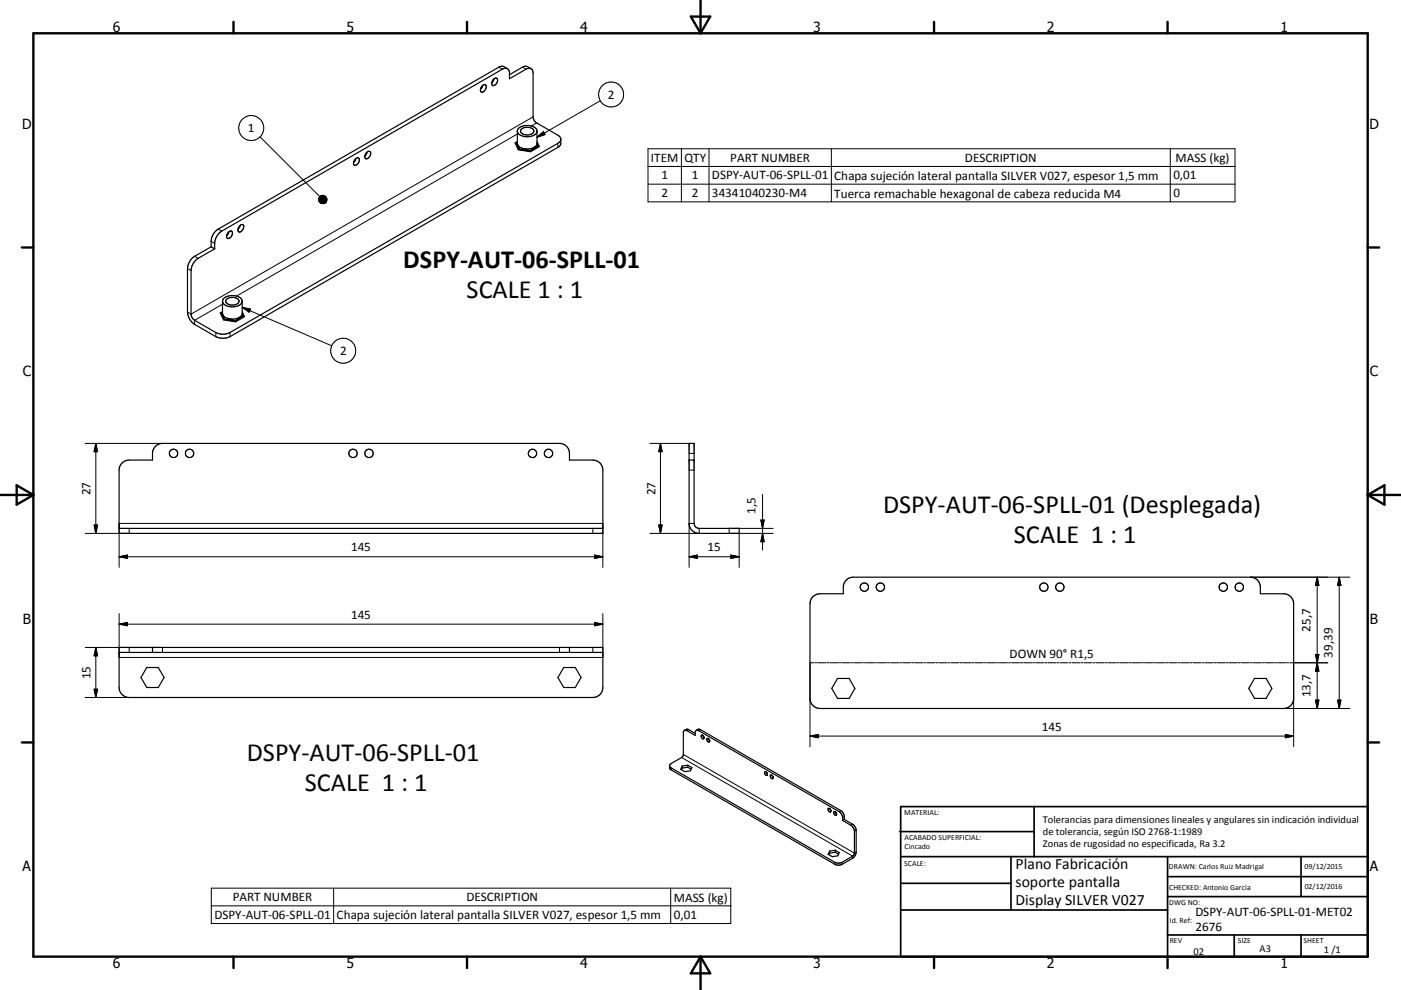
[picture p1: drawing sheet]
<svg xmlns="http://www.w3.org/2000/svg" width="420mm" height="297mm" viewBox="0 0 420 297" stroke-linecap="round" stroke-linejoin="round" font-family="sans-serif">
<g fill="none" stroke="#000" stroke-width=".36">
<path d="M144.6 25.7a.69 .69 0 0 1 1-.2 .69 .69 0 0 1 .1 1 .96 .96 0 0 1-.6 1 .96 .96 0 0 1-1-.2v-.7zM144.7 25.6l-.6 1.2M148 23.8a.69 .69 0 0 1 1-.2 .69 .69 0 0 1 .1 1 .96 .96 0 0 1-.6 .9 .96 .96 0 0 1-1-.2l.1-.9zM148.1 23.7l-.7 1.1M152.1 20.6l.6 .8v2.2l5-2.8 .8-.3 .7 .1M152.1 20.6l-.7-.1-.8 .3-84.1 48.5a4.7 4.7 0 0 0-2.1 3.4v2M152.1 20.6l-1.5-.7-1 .2-84.2 48.6a4.6 4.6 0 0 0-2.1 3.7v1.6M155.1 39.4a3.5 3.5 0 0 0 4.7 1.3l.8-.5 .4-.8M156.4 38.7a2.56 2.56 0 0 1 3.7 .5 2.16 2.16 0 0 1-3.2 1.1 .91 .91 0 0 1-.8-.7 .91 .91 0 0 1 .3-.9zM159.2 20.6l.5 .5 .1 .9v13.1a2.29 2.29 0 0 0 1.1 1.8l6.6 3.8 .6 1.1M159.2 20.6l-1-.6-1-.1-4.5 2.5M106.6 47.7a.68 .68 0 0 1 1-.2 .68 .68 0 0 1 0 1 .96 .96 0 0 1-.5 .9 .96 .96 0 0 1-1.1-.1v-.7z"/>
<path d="M106.7 47.6l-.7 1.1M109.8 45.9a.73 .73 0 0 1 1-.5 .73 .73 0 0 1 .2 1.1 .96 .96 0 0 1-.5 1 .96 .96 0 0 1-1.1-.2v-.7zM110 45.6l-.6 1.2M154.9 43.1l.7 1.5M154.9 43.1h.1M155 43.1v.1M155 43.2h.1M155 43.2l.2 .3M155.1 42.7l-.4 .2 .9 1.9 3.4 .5 2.4-1.4-.2-.4M155.1 42.7l-.2 .4M155.2 43.5l-.1-4.3a3.2 3.2 0 0 1 4-1.5 2.12 2.12 0 0 1 1.9 1.5v4l-.6 .8M155.2 43.5l.1 .2"/>
<path d="M155.3 43.7l.3 .9M155.3 43.7l.7 .5 1.3 .5M155.6 44.6l.4 .3M156 44.9l2.6 .4M157.3 44.7l-1.3 .2M157.3 44.7l1.3 .6M159.9 44.3l-1.5 .4h-1.1M159.9 44.4l-.7 .8-.6 .1M160.4 44.1l-.5 .2M161 42.8l.3 .9-.2 .4h-.7M168.1 41.8l-.2 .6-.7 .6-98.2 56.8a4.6 4.6 0 0 1-4.3 0l-6.4-3.7a2.34 2.34 0 0 1-1-1.9v-13a4.8 4.8 0 0 1 2.1-3.7l5-2.8M168.1 41.8v1.4l-.6 .9-98.5 56.9a4.8 4.8 0 0 1-4.3 0l-6.4-3.7a4.7 4.7 0 0 1-2.1-3.7v-13.4a4.9 4.9 0 0 1 2.1-3.3l5-2.9"/>
<path d="M63.3 74l1.1 .7M68.5 69.6a.68 .68 0 0 1 1-.2 .68 .68 0 0 1 .1 1.1 1.09 1.09 0 0 1-1.6 .9 1.66 1.66 0 0 1 .5-1.8zM68.6 69.6l-.6 1.1M71.9 67.7a.69 .69 0 0 1 1-.2 .69 .69 0 0 1 .1 1 .96 .96 0 0 1-.6 .9 .96 .96 0 0 1-1-.2v-.6zM72 67.6l-.6 1.2M66.5 94.1h.1M66.5 94.1l.2 .1M66.6 94.2h.1M66.7 94.2v.1M66.7 93.7l-.4 .2 .9 2 3.4 .5 2.4-1.4-.2-.5M66.7 94.3l.1 .2M66.7 93.7l-.2 .4"/>
<path d="M66.7 94.3v-4.1a3.2 3.2 0 0 1 4-1.4 2.11 2.11 0 0 1 1.9 1.4v4.1l-.9 1M66.7 90.5a3.1 3.1 0 0 0 4 1.5 2.12 2.12 0 0 0 1.9-1.5M66.8 94.5l.4 1.1 .4 .3M66.8 94.5a2.66 2.66 0 0 0 2.1 1.2M67.6 95.9l2.6 .4M67.8 89.9a2.55 2.55 0 0 1 3.9 .4 2.13 2.13 0 0 1-3.2 1 .93 .93 0 0 1-.7-1.4zM68.9 95.7l1.3 .6M68.9 95.7l-1.3 .2M70.8 96.2l-.6 .1M71.7 95.3l-.9 .9M71.7 95.3l-1.3 .4h-1.5M72.6 93.9l.2 .6"/>
<path d="M72.7 95.1l-1.9 1.1M72.7 95.1l-1 .2M72.8 94.5l-.1 .6M36.6 138.9l1.7-.8 7.4-.1v-2a3 3 0 0 1 3-3h119a3 3 0 0 1 3 3v2h7a2.96 2.96 0 0 1 3 3v19h-145v-19l.2-1.1zM206.6 133h1.5v24a1.53 1.53 0 0 0 1.5 1.5h12v1.5h-12a3 3 0 0 1-3-3zM206.6 138h1.5M35.7 158.5h145M243.7 179l1.7-.8 7.4-.1v-1.9a2.99 2.99 0 0 1 3-3h119.1a2.99 2.99 0 0 1 3 3v1.9h6.9a2.99 2.99 0 0 1 3 3.1v28.3a2.99 2.99 0 0 1-3 3.1h-139a2.99 2.99 0 0 1-3-3.1v-28.3l.3-1.2zM35.7 194.2h145v12.1a2.99 2.99 0 0 1-3 3h-139a3 3 0 0 1-3-3zM35.7 195.7h145M45.7 194.2v1.5M170.7 194.2v1.5"/>
<path d="M44 200.3h3.5l1.7 3-1.7 3h-3.5l-1.7-3zM169 200.3h3.5l1.7 3-1.7 3h-3.5l-1.7-3zM205.2 219.1l-.3 .7-.1 6.9-.4 .6-3.2 1.8-.5 .6M205.2 219.1l.7-.3h.4l2.1 1.2M205.2 219.1h.5l2.7 1.5v-1l.3-.5M208.7 219.1l.7-.3 .6 .1 42.1 24.3 .9 1 .1 1.6M208.7 219.1l.8 .1 42.1 24.3a2.43 2.43 0 0 1 1 1.8v.9M251.1 203.5h3.5l1.7 3-1.7 3h-3.5l-1.7-3zM376.1 203.5h3.5l1.7 3-1.7 3h-3.5l-1.7-3zM200.7 229.7l.5 .6 49.1 28.4a2.37 2.37 0 0 0 2.1 0l3.2-1.8 .5-.6 .1-6.9a2.29 2.29 0 0 0-1.1-1.8l-2.5-1.4M200.7 229.7l.1 .8 .4 .4 49.1 28.4a2.37 2.37 0 0 0 2.1 0l3.4-2 .7-.9 .2-.8v-6.5l-.2-.8-.7-.9-2.7-1.6M204.5 230.4l-.2 .5"/>
<path d="M204.5 229.8v.6M206.2 229.6l1.2 .7-.4 1-1.7 .2-1.2-.7 .4-1M206.2 229.6l-1.7 .2M206.2 230.2l1 .6M206.2 229.6v.6M206.2 230.2l-1.7 .2M210.3 220.6a.59 .59 0 0 1 .7 .3 .59 .59 0 0 1-.2 .8l-.5-.5zM210.7 220.7l.4 .5M212.4 221.6a.36 .36 0 0 0-.5 .1 .36 .36 0 0 0 .1 .5 .39 .39 0 0 0 .4 .4 .39 .39 0 0 0 .4-.4M212.4 221.6l.4 .6M229.3 231.6a.59 .59 0 0 1 .7 .3 .59 .59 0 0 1-.2 .7l-.4-.2zM229.8 231.7l.3 .5"/>
<path d="M231 232.6a.58 .58 0 0 1 .7 .3 .58 .58 0 0 1-.2 .7 .83 .83 0 0 1-.5-1zM231.5 232.6l.3 .6M248.7 255.3v.7M248.7 256l-.2 .5M248.8 242.6a.36 .36 0 0 0-.6 .1 .36 .36 0 0 0 .1 .5 .41 .41 0 0 0 .3 .4 .41 .41 0 0 0 .5-.2v-.2M248.8 242.6l.3 .6M250 243.6a.59 .59 0 0 1 .7 .3 .59 .59 0 0 1-.2 .7 .84 .84 0 0 1-.5-1zM250.4 255.1l-1.7 .2M250.4 255.1l1.2 .7-.4 1-1.7 .2-1.2-.7 .4-1M250.4 255.7l-1.7 .3M250.4 255.1v.6M250.4 255.7l1 .6"/>
<path d="M250.5 243.6l.3 .6M253.1 245.8l-.5 .4"/>
<circle cx="52" cy="136" r="1.25"/>
<circle cx="56.8" cy="136" r="1.26"/>
<circle cx="105.8" cy="136" r="1.25"/>
<circle cx="110.6" cy="136" r="1.25"/>
<circle cx="159.6" cy="136" r="1.25"/>
<circle cx="164.4" cy="136" r="1.25"/>
<circle cx="259.1" cy="176.1" r="1.25"/>
<circle cx="263.9" cy="176.1" r="1.25"/>
<circle cx="312.9" cy="176.2" r="1.26"/>
<circle cx="317.8" cy="176.1" r="1.25"/>
<circle cx="366.7" cy="176.2" r="1.26"/>
<circle cx="371.6" cy="176.2" r="1.26"/>
</g>
<g fill="none" stroke="#000" stroke-width=".3">
<path d="M149.6 20.1l1 .7M156.7 20.1l1 .7M159.8 35.1l-102.5 59.1-1.1-.6M160.9 36.9l-1.6 .9M180 30.2l-19 11M78 41l17.9 18M155.1 40.2l-84.2 48.6M161 42.4l.7 1.6-2.7 1.5-3.6-.5-1-2.1 .7-.5M161 41.2l1.9-1.7 .5 .9zM167.2 43v1.2M194.3 44.6h176v16h-176zM194.3 49.9h176"/>
<path d="M194.3 55.3h176M204.3 44.6v16M212.6 44.6v16M249.2 44.6v16M350.9 44.6v16M58.3 76.9l1.1 .6M63.3 72.4l1.1 .6M65.4 68.7l1.1 .6M56.2 80.6l1.1 .6M64.7 99.8v1.2M66.7 91.3l-8.4 4.8v1.2M66.7 93.5l-.7 .4 1 2.1 3.6 .6 2.7-1.6-.7-1.5"/>
<path d="M69 99.8v1.2M72.6 92.2l26.8 11.5M72.6 92.2l2.5 .5-.4 1zM25.6 133h23.1M28.7 133v27M28.7 133l.5 2.5h-1zM194.8 133h11.8M198 133l.5 2.5h-1zM198 133v27M206.6 136h1.5M28.2 157.5h1l-.5 2.5zM38.7 158.5v1.5h-13.1"/>
<path d="M177.7 158.5v1.5M197.5 157.5h1l-.5 2.5zM206.6 141h1.5M208.1 157h-1.5v13.2M209.6 158.5v1.5h-14.8M228.1 156h1l-.5 2.5zM228.6 148.3v16.7M231.8 158.5h-13.2v1.5h13.2M35.7 170.2v-13.2h145v13.2M35.7 167l2.5-.5v1zM35.7 167h145M178.2 166.5l2.5 .5-2.5 .5z"/>
<path d="M206.6 167h15M206.6 167l2.5-.5v1zM219.1 166.5l2.5 .5-2.5 .5zM221.6 160v10.2M228.6 160l.5 2.5h-1zM374.9 173.2h29.8M394.9 173.2v39.4M394.9 173.2l.5 2.4h-1zM401.5 173.2l.5 2.4h-1zM401.5 173.2v39.4M25.6 194.2h23.1v1.5M28.7 194.2v15.1"/>
<path d="M28.7 194.2l.5 2.6h-1zM35.7 184.1v13.1h145v-13.1M35.7 187.3h145M35.7 187.3l2.5-.6v1zM38.7 194.2v1.5M167.7 194.2v1.5M177.7 194.2v1.5M178.2 186.7l2.5 .6-2.5 .4zM244 198.8h-1.2v25.2M244.3 198.8h.7M245.3 198.8h2.4M248 198.8h.6"/>
<path d="M248.9 198.8h2.4M251.6 198.8h.6M252.5 198.8h2.4M255.2 198.8h.6M256.1 198.8h2.4M258.9 198.8h.6M259.8 198.8h2.4M262.5 198.8h.6M263.4 198.8h2.4M266.1 198.8h.6M267 198.8h2.4M269.7 198.8h.6"/>
<path d="M270.6 198.8h2.4M273.4 198.8h.6M274.3 198.8h2.4M277 198.8h.6M277.9 198.8h2.4M280.6 198.8h.6M281.5 198.8h2.4M284.2 198.8h.6M285.1 198.8h2.5M287.9 198.8h.6M288.8 198.8h2.4M291.5 198.8h.6"/>
<path d="M292.4 198.8h2.4M295.1 198.8h.6M296 198.8h2.4M298.7 198.8h.6M299.6 198.8h2.5M302.4 198.8h.5M303.3 198.8h2.4M306 198.8h.6M306.9 198.8h2.4M309.6 198.8h.6M310.5 198.8h2.4M313.2 198.8h.6"/>
<path d="M314.1 198.8h2.5M316.8 198.8h.7M317.8 198.8h2.4M320.5 198.8h.6M321.4 198.8h2.4M324.1 198.8h.6M325 198.8h2.4M327.7 198.8h.6M328.6 198.8h2.4M331.3 198.8h.7M332.3 198.8h2.4M335 198.8h.6"/>
<path d="M335.9 198.8h2.4M338.6 198.8h.6M339.5 198.8h2.4M342.2 198.8h.6M343.1 198.8h2.5M345.9 198.8h.6M346.8 198.8h2.4M349.5 198.8h.6M350.4 198.8h2.4M353.1 198.8h.6M354 198.8h2.4M356.7 198.8h.6"/>
<path d="M357.6 198.8h2.5M360.4 198.8h.6M361.3 198.8h2.4M364 198.8h.6M364.9 198.8h2.4M367.6 198.8h.6M368.5 198.8h2.4M371.2 198.8h.6M372.1 198.8h2.5M374.9 198.8h.6M375.8 198.8h2.4M378.5 198.8h.6"/>
<path d="M379.4 198.8h2.4M382.1 198.8h.6M383 198.8h2.4M385.7 198.8h.6M386.7 198.8h11.4M387.8 198.8v25.2M394.4 196.3l1 5.1h-1l1-5.1zM25.6 209.3h13.1M28.2 206.8h1l-.5 2.5zM206.5 218.9l-.6 .3M210 218.9l-.5 .3M384.8 212.6h19.9"/>
<path d="M394.4 210h1l-.5 2.6zM401 210h1l-.5 2.6zM201.2 230.3v.6M204.4 227.3l51.2 29.6v.6M204.9 226.3l51.3 29.6 .5-.3M242.8 220.8h145M242.8 220.8l2.5-.4v.9zM385.4 220.4l2.4 .4-2.4 .5zM250.3 258.7v.6M252.1 243.2l-.5 .3M252.4 258.7v.6M253.1 245l-.5 .3"/>
<path d="M255.6 247.3l-.5 .3M256.7 249.1l-.5 .3M63.4 266.5h155.7v10.6h-155.7zM63.4 271.8h155.7M100 266.5v10.6M201.1 266.5v10.6"/>
<circle cx="75.3" cy="38.4" r="3.8"/>
<circle cx="183.2" cy="28.3" r="3.7"/>
<circle cx="102.9" cy="105.2" r="3.8"/>
</g>
<g fill="none" stroke="#000" stroke-width=".71">
<path d="M10 10h400v277h-400zM70 6.6v3.4M140 6.6v3.4M207.1 5h5.8l-2.9 5zM210 0v10M280 6.6v3.4M350 6.6v3.4M6.6 74.2h3.4M410 74.2h3.5M0 148.5h10M5 145.6l5 2.9-5 2.9zM410 148.5h10.1"/>
<path d="M410 148.5l5.1-2.9v5.8zM6.6 222.7h3.4M410 222.7h3.5M70 287v3.4M140 287v3.4M210 287v10M210 287l2.9 5h-5.8zM280 287v3.4M350 287v3.4"/>
</g>
<g fill="none" stroke="#000" stroke-width=".51">
<path d="M269.7 249.5h40.3M270 242h140v45h-140zM270 257h140M303.1 257v16M310 242v15M350 257v30M390.1 257v12M270 265h33.1M270 273h80M350 269h60M350 263h60M350 280.5h60"/>
<path d="M370 280.5v6.5M390.1 280.5v6.5"/>
</g>
<g fill="#000" stroke="#000" stroke-width=".3">
<path d="M161 41.2l1.9-1.7 .5 .9zM97.9 60.3l-.3 .4zM98 60l-.4 .7zM98 59.7l-.4 1zM97.9 59.5l-.3 1.2zM97.8 59.2l-.2 1.5zM97.7 59l.1 .2-.2 1.5zM97.5 58.8l.2 .2-.1 1.7zM97.2 58.7l.3 .1 .1 1.9zM97 58.6l.2 .1 .4 2zM96.7 58.6h.3l.6 2.1zM96.5 58.6h.2l.9 2.1z"/>
<path d="M96.2 58.7l.3-.1 1.1 2.1zM96 58.9l.2-.2 1.4 2zM95.8 59.1l.2-.2 1.6 1.8zM95.8 59.1l1.8 1.6-2-1.4zM95.6 59.3l2 1.4-2.1-1.2zM95.5 59.5l2.1 1.2-2.1-.9zM95.5 59.8l2.1 .9-2.1-.6zM95.5 60.1l2.1 .6-2-.3zM95.6 60.4l2 .3-1.9-.1zM95.7 60.6l1.9 .1-1.7 .1zM95.9 60.8l1.7-.1-1.5 .2zM96.1 60.9l1.5-.2z"/>
<path d="M96.4 61l1.2-.3zM96.7 61.1l.9-.4zM96.9 61.1l.7-.4zM97.2 61l.4-.3zM97.4 60.9l.2-.2zM72.6 92.2l2.5 .5-.4 1zM28.7 133l.5 2.5h-1zM198 133l.5 2.5h-1zM28.2 157.5h1l-.5 2.5zM197.5 157.5h1l-.5 2.5zM228.1 156h1l-.5 2.5zM35.7 167l2.5-.5v1z"/>
<path d="M178.2 166.5l2.5 .5-2.5 .5zM206.6 167l2.5-.5v1zM219.1 166.5l2.5 .5-2.5 .5zM228.6 160l.5 2.5h-1zM394.9 173.2l.5 2.4h-1zM401.5 173.2l.5 2.4h-1zM28.7 194.2l.5 2.6h-1zM35.7 187.3l2.5-.6v1zM178.2 186.7l2.5 .6-2.5 .4zM394.4 196.3h1l-.5 2.5zM28.2 206.8h1l-.5 2.5zM394.4 210h1l-.5 2.6z"/>
<path d="M394.9 198.8l.5 2.6h-1zM401 210h1l-.5 2.6zM242.8 220.8l2.5-.4v.9zM385.4 220.4l2.4 .4-2.4 .5z"/>
</g>
<g font-size="7.9">
<text x="120.9" y="80.4">DSPY-AUT-06-SPLL-01</text>
<text x="139.9" y="89.4">SCALE 1 : 1</text>
<text x="264.8" y="153.9">DSPY-AUT-06-SPLL-01 (Desplegada)</text>
<text x="304" y="162.9">SCALE 1 : 1</text>
<text x="74" y="228.3">DSPY-AUT-06-SPLL-01</text>
<text x="91.4" y="237.2">SCALE 1 : 1</text>
</g>
<g font-size="4.7">
<text x="304.5" y="260.9">Plano Fabricación</text>
<text x="304.5" y="266.2">soporte pantalla</text>
<text x="304.5" y="271.6">Display SILVER V027</text>
</g>
<g font-size="4.2">
<text x="33.9" y="9.6">6</text>
<text x="103.9" y="9.6">5</text>
<text x="173.9" y="9.6">4</text>
<text x="243.8" y="9.6">3</text>
<text x="313.9" y="9.6">2</text>
<text x="383.9" y="9.6">1</text>
<text x="6.7" y="38.7">D</text>
<text x="410.5" y="38.7">D</text>
<text x="6.9" y="112.9">C</text>
<text x="410.7" y="112.9">C</text>
<text x="6.9" y="187.1">B</text>
<text x="410.7" y="187.1">B</text>
<text x="6.8" y="261.4">A</text>
<text x="410.7" y="261.4">A</text>
<text x="33.9" y="290.4">6</text>
<text x="103.9" y="290.4">5</text>
<text x="173.9" y="290.4">4</text>
<text x="243.8" y="290.4">3</text>
<text x="313.9" y="290.4">2</text>
<text x="383.9" y="290.4">1</text>
</g>
<g font-size="3.9">
<text x="182.2" y="29.6">2</text>
<text x="74.3" y="39.7">1</text>
<text x="195.2" y="48.5">ITEM</text>
<text x="198.3" y="53.8">1</text>
<text x="205.2" y="48.6">QTY</text>
<text x="207.4" y="53.8">1</text>
<text x="213.4" y="53.8">DSPY-AUT-06-SPLL-01</text>
<text x="218.9" y="48.5">PART NUMBER</text>
<text x="250.1" y="53.9">Chapa sujeción lateral pantalla SILVER V027, espesor 1,5 mm</text>
<text x="289.3" y="48.6">DESCRIPTION</text>
<text x="351.8" y="53.8">0,01</text>
<text x="352.5" y="48.7">MASS (kg)</text>
<text x="198.3" y="59.2">2</text>
<text x="207.4" y="59.2">2</text>
<text x="213.4" y="59.2">34341040230-M4</text>
<text x="250.1" y="59.3">Tuerca remachable hexagonal de cabeza reducida M4</text>
<text x="351.8" y="59.2">0</text>
<text x="101.9" y="106.5">2</text>
<text x="27.2" y="148.5" transform="rotate(-90 27.2 148.5)">27</text>
<text x="196.5" y="148.5" transform="rotate(-90 196.5 148.5)">27</text>
<text x="226.5" y="154.1" transform="rotate(-90 226.5 154.1)">1,5</text>
<text x="105.2" y="165.4">145</text>
<text x="212.1" y="165.4">15</text>
<text x="105.2" y="185.7">145</text>
<text x="392.9" y="189.5" transform="rotate(-90 392.9 189.5)">25,7</text>
<text x="302.7" y="197.5">DOWN 90° R1,5</text>
<text x="399.5" y="197.4" transform="rotate(-90 399.5 197.4)">39,39</text>
<text x="27.2" y="203.7" transform="rotate(-90 27.2 203.7)">15</text>
<text x="392.9" y="209.2" transform="rotate(-90 392.9 209.2)">13,7</text>
<text x="312.3" y="219.3">145</text>
<text x="64.3" y="275.7">DSPY-AUT-06-SPLL-01</text>
<text x="69.8" y="270.3">PART NUMBER</text>
<text x="100.9" y="275.8">Chapa sujeción lateral pantalla SILVER V027, espesor 1,5 mm</text>
<text x="139.9" y="270.3">DESCRIPTION</text>
<text x="202" y="270.5">MASS (kg)</text>
<text x="202" y="275.7">0,01</text>
<text x="358.4" y="274.9">DSPY-AUT-06-SPLL-01-MET02</text>
<text x="358.4" y="279.4">2676</text>
</g>
<g font-size="3.1">
<text x="312.7" y="246.8">Tolerancias para dimensiones lineales y angulares sin indicación individual</text>
<text x="312.7" y="250.4">de tolerancia, según ISO 2768-1:1989</text>
<text x="312.7" y="254">Zonas de rugosidad no especificada, Ra 3.2</text>
<text x="357.8" y="286.5">02</text>
<text x="377.6" y="285.6">A3</text>
<text x="396.9" y="285.9">1 /1</text>
</g>
<g font-size="2.4">
<text x="271.1" y="244.4">MATERIAL:</text>
<text x="271.2" y="252">ACABADO SUPERFICIAL:</text>
<text x="271.2" y="254.7">Cincado</text>
<text x="271.1" y="259.7">SCALE:</text>
<text x="350.4" y="260.8">DRAWN: Carlos Ruiz Madrigal</text>
<text x="391.1" y="260.6">09/12/2015</text>
<text x="350.5" y="267">CHECKED: Antonio Garcia</text>
<text x="391.2" y="266.7">02/12/2016</text>
<text x="350.5" y="271.4">DWG NO:</text>
<text x="350.7" y="276.9">Id. Ref:</text>
<text x="350.7" y="282.8">REV</text>
<text x="371.1" y="282.9">SIZE</text>
<text x="390.8" y="283">SHEET</text>
</g>
</svg>
